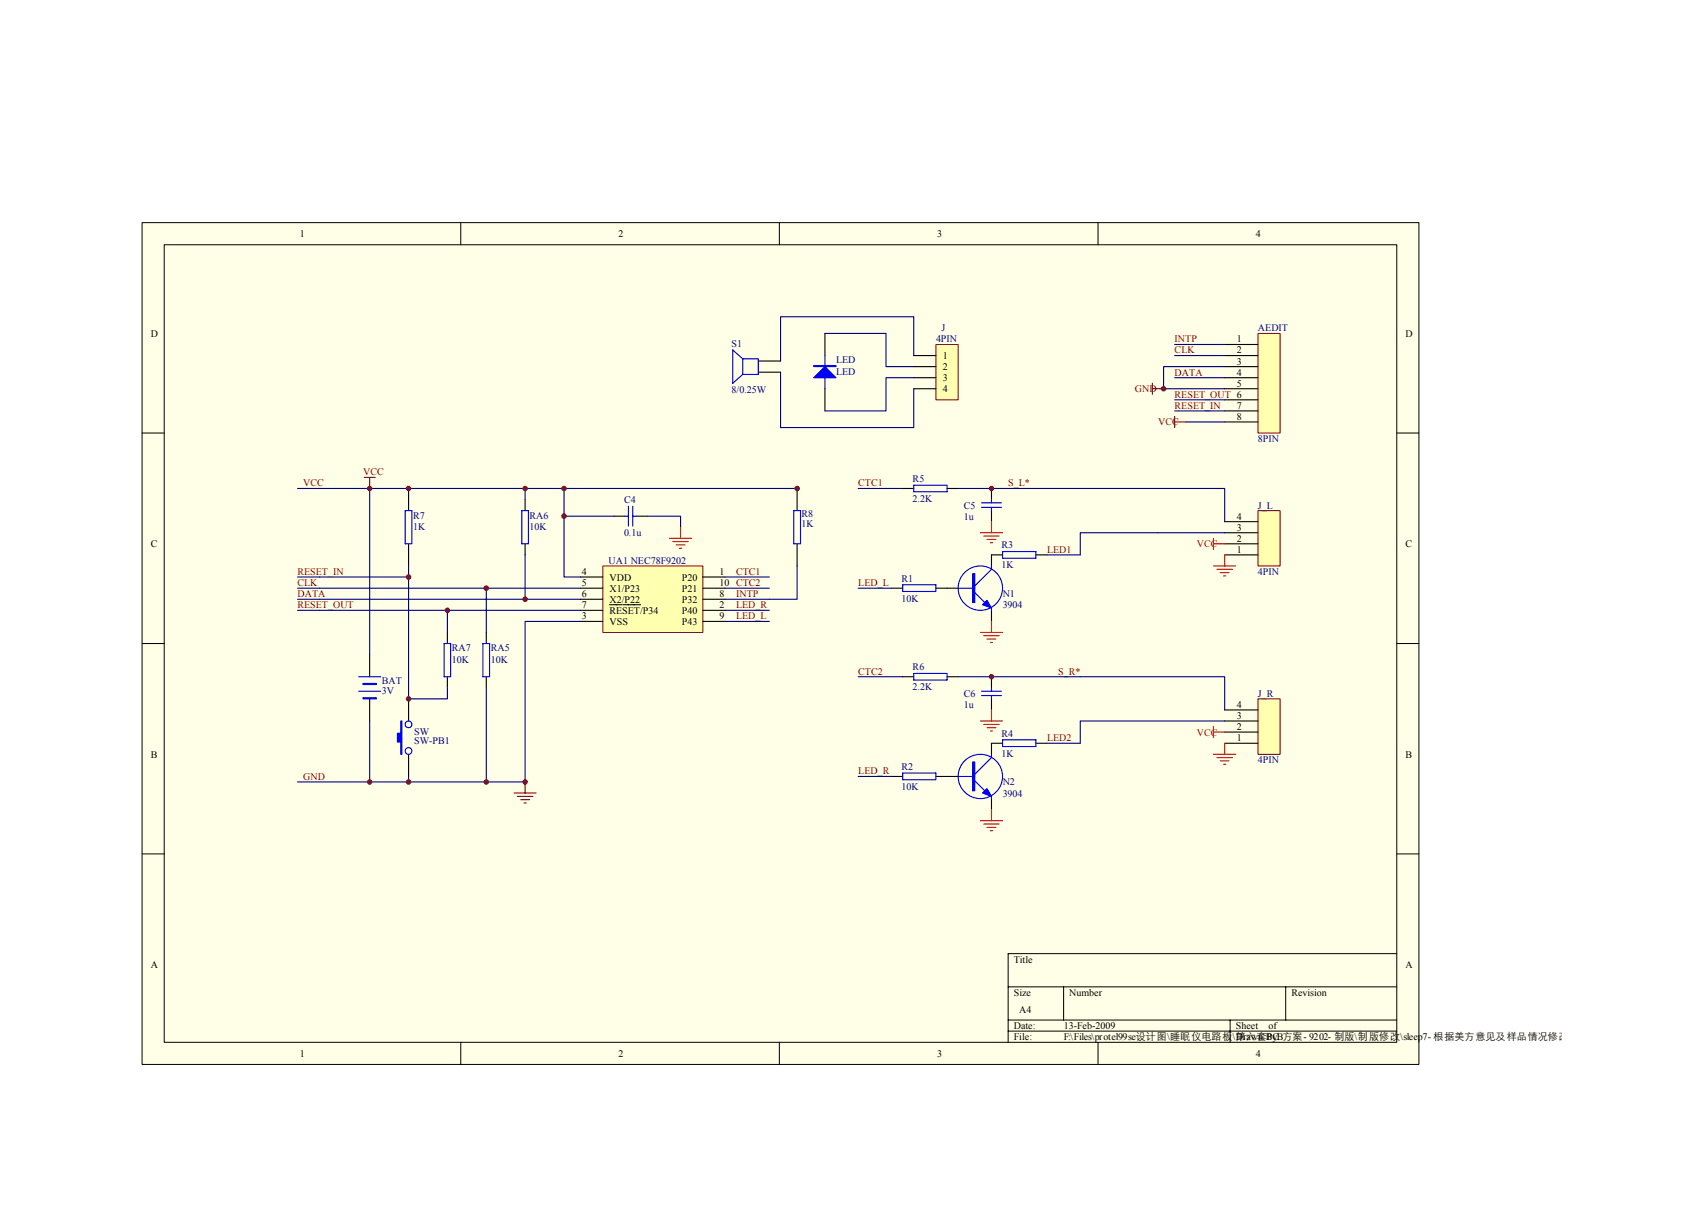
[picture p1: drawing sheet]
<svg xmlns="http://www.w3.org/2000/svg" width="297mm" height="210mm" viewBox="0 0 297 210" stroke-linecap="round" stroke-linejoin="round" font-family="sans-serif">
<path d="M24.7 38.7h222.2v146.6h-222.2z" fill="#ffffe8"/>
<g fill="none" stroke="#000" stroke-width=".17">
<path d="M24.7 38.7h222.2v146.6h-222.2zM80.2 38.7v3.9M135.6 38.7v3.9M191.1 38.7v3.9M28.6 42.6h214.5v138.8h-214.5zM24.7 75.4h3.9M243.1 75.4h3.8M24.7 112h3.9M243.1 112h3.8M24.7 148.6h3.9M243.1 148.6h3.8M175.4 171.8h67.7"/>
<path d="M175.4 177.5h67.7M175.4 179.5h67.7M185.1 171.8v5.7M214.1 177.5v3.9M223.7 171.8v5.7M243.1 166h-67.7v15.4M80.2 181.4v3.9M135.6 181.4v3.9M191.1 181.4v3.9"/>
</g>
<g fill="none" stroke="#000" stroke-width=".19">
<path d="M91.4 86.9v2M91.4 94.7v1.9M157.1 85h1.9M164.8 85h1.9M172.5 96.6h2M172.5 85v1.9M172.5 88.9v1.9M180.3 96.6h1.9M77.9 110.1v1.9M77.9 117.8v1.9M84.6 110.1v1.9M84.6 117.8v1.9"/>
<path d="M157.1 117.8h1.9M164.8 117.8h1.9M172.5 117.8v1.9M172.5 129.4h2M172.5 121.6v2M180.3 129.4h1.9"/>
</g>
<g fill="none" stroke="#00f" stroke-width=".19">
<path d="M90.8 88.9h1.1v5.8h-1.1zM159 84.4h5.8v1.2h-5.8zM170.8 88.3h3.5M170.8 87.5h3.5M172.5 86.9v.6M172.5 88.3v.6M174.5 96h5.8v1.2h-5.8zM77.3 112h1.1v5.8h-1.1zM84 112h1.2v5.8h-1.2zM159 117.2h5.8v1.2h-5.8zM172.5 119.7v.6M170.8 121.1h3.5"/>
<path d="M170.8 120.3h3.5M172.5 121.1v.5M174.5 128.8h5.8v1.1h-5.8z"/>
</g>
<path d="M170.6 92.7h3.9M171.2 93.3h2.7M171.7 93.9h1.6M172.3 94.5h.4M172.5 90.8v1.9M170.6 125.5h3.9M171.2 126.1h2.7M171.7 126.7h1.6M172.3 127.2h.4M172.5 123.6v1.9" fill="none" stroke="#f00" stroke-width=".19"/>
<path d="M149.3 85h7.8M166.7 85h21.3M182.2 96.6h5.8M149.3 117.8h7.8M166.7 117.8h21.3M182.2 129.4h5.8" fill="none" stroke="#000080" stroke-width=".19"/>
<path d="M218.9 88.9h3.9v9.6h-3.9z" fill-rule="evenodd" fill="#ffffb0" stroke="#800000" stroke-width=".17"/>
<path d="M213.1 96.6h5.8M213.1 94.7h5.8M213.1 92.7h5.8M213.1 90.8h5.8" fill="none" stroke="#000" stroke-width=".19"/>
<path d="M218.9 121.6h3.9v9.7h-3.9z" fill-rule="evenodd" fill="#ffffb0" stroke="#800000" stroke-width=".17"/>
<path d="M172.5 96.6v1.9M155.1 102.4h2M162.9 102.4h3.8M172.5 106.2v2M155.1 135.1h2M162.9 135.1h3.8M172.5 129.4v1.9M172.5 139v1.9M213.1 129.4h5.8M213.1 127.4h5.8M213.1 125.5h5.8M213.1 123.6h5.8" fill="none" stroke="#000" stroke-width=".19"/>
<path d="M188 85h25.1v5.8M201.5 92.7h-13.5v3.9M149.3 102.4h5.8M188 117.8h25.1v5.8M149.3 135.1h5.8M213.1 125.5h-25.1v3.9" fill="none" stroke="#000080" stroke-width=".19"/>
<g fill="none" stroke="#f00" stroke-width=".19">
<path d="M211.2 93.7v1.9M211.2 94.7h1.9M211.2 98.5h3.8M211.8 99.1h2.7M212.3 99.7h1.6M213.1 96.6v1.9M170.6 110.1h3.9M171.2 110.7h2.7M171.7 111.2h1.6M172.3 111.8h.4M172.5 108.2v1.9M212.9 100.2h.4"/>
<path d="M170.6 142.8h3.9M171.2 143.4h2.7M171.7 144h1.6M172.3 144.6h.4M172.5 140.9v1.9"/>
</g>
<g fill="none" stroke="#00f" stroke-width=".19">
<path d="M172.5 98.5v.6l-2.9 2.9M157.1 101.8h5.8v1.1h-5.8zM166.7 102.4h2.9M169.6 103.1l1.8 1.8M172.5 105.8v.4M157.1 134.5h5.8v1.2h-5.8zM166.7 135.1h2.9M169.6 135.9l1.8 1.7M172.5 131.3v.6l-2.9 2.9M172.5 138.6v.4"/>
<circle cx="170.6" cy="102.4" r="3.9"/>
<circle cx="170.6" cy="135.1" r="3.9"/>
</g>
<g fill="#00f" stroke="#00f" stroke-width=".19">
<path d="M171.7 104.5l.8 1.3-1.5-.5z"/>
<path d="M171.7 137.3l.8 1.3-1.5-.6z"/>
<path d="M169.2 99.9h.4v5h-.4z" fill-rule="evenodd"/>
<path d="M169.2 132.6h.4v5h-.4z" fill-rule="evenodd"/>
</g>
<path d="M89.5 138h3.8M90 138.6h2.7M90.6 139.2h1.6M91.2 139.8h.4M91.4 136.1v1.9" fill="none" stroke="#800000" stroke-width=".19"/>
<path d="M218.9 58h3.9v17.4h-3.9z" fill-rule="evenodd" fill="#ffffb0" stroke="#800000" stroke-width=".17"/>
<path d="M213.1 60h5.8M213.1 61.9h5.8M213.1 63.8h5.8M213.1 65.7h5.8M213.1 67.7h5.8M213.1 69.6h5.8M213.1 71.5h5.8M213.1 73.4h5.8" fill="none" stroke="#000" stroke-width=".19"/>
<path d="M200.5 66.7v1.9M200.5 67.7h2" fill="none" stroke="#800000" stroke-width=".19"/>
<path d="M205.4 67.7h7.7M201.5 92.7h11.6" fill="none" stroke="#000080" stroke-width=".19"/>
<path d="M211.2 126.5v1.9M211.2 127.4h1.9" fill="none" stroke="#f00" stroke-width=".19"/>
<path d="M104.9 98.5h17.4v11.6h-17.4z" fill-rule="evenodd" fill="#ffffb0" stroke="#800000" stroke-width=".17"/>
<g fill="none" stroke="#000" stroke-width=".19">
<path d="M71.1 85v3.9M71.1 94.7v3.8M106.8 89.8h2M110.7 89.8h1.9M138.7 85v3.9M138.7 94.7v3.8M64.3 113.9v3.9M101 100.4h3.9M101 102.4h3.9M101 104.3h3.9M101 108.2h3.9M101 106.2h3.9"/>
<path d="M106.1 105.3h2.1M108.4 105.3h3.1M122.3 100.4h3.9M122.3 102.4h3.9M122.3 104.3h3.9M122.3 108.2h3.9M122.3 106.2h3.9M64.3 121.6v3.9M71.1 121.6v3.9M71.1 131.3v3.8"/>
</g>
<g fill="none" stroke="#000080" stroke-width=".19">
<path d="M204.4 60h8.7M204.4 61.9h8.7M204.4 69.6h8.7M204.4 71.5h8.7M204.4 65.7h8.7M206.3 73.4h6.8M213.1 63.8h-10.6v3.9h2.9M51.8 85h39.6v1.9M64.3 85v28.9M71.1 98.5v23.1h6.8v-1.9M91.4 85h6.7v15.4h2.9M91.4 96.6v7.7"/>
<path d="M98.1 85h40.6M98.1 89.8h8.7M112.6 89.8h5.8v2M138.7 98.5v5.8h-12.5M51.8 100.4h19.3M51.8 102.4h49.2M51.8 106.2h49.2M51.8 104.3h49.2M77.9 106.2v3.9M84.6 119.7v16.4h-13.5M84.6 102.4v7.7M101 108.2h-9.6v27.9h-6.8"/>
<path d="M126.2 100.4h7.7M126.2 102.4h7.7M126.2 106.2h7.7M126.2 108.2h7.7M51.8 136.1h19.3M64.3 125.5v10.6M71.1 135.1v1"/>
</g>
<g fill="none" stroke="#00f" stroke-width=".19">
<path d="M70.5 88.9h1.2v5.8h-1.2zM108.8 89.8h.5M109.3 88.1v3.5M110.1 89.8h.6M110.1 88.1v3.5M138.1 88.9h1.2v5.8h-1.2zM62.4 117.8h3.9M62.4 120.3h3.9"/>
<circle cx="71.1" cy="126.1" r=".58"/>
<circle cx="71.1" cy="130.7" r=".58"/>
</g>
<g fill="#800000" stroke="#800000" stroke-width=".17">
<circle cx="172.5" cy="85" r=".38"/>
<circle cx="172.5" cy="117.8" r=".38"/>
<circle cx="84.6" cy="102.4" r=".39"/>
<circle cx="71.1" cy="100.4" r=".39"/>
<circle cx="91.4" cy="104.3" r=".39"/>
<circle cx="91.4" cy="85" r=".38"/>
<circle cx="77.8" cy="106.2" r=".39"/>
<circle cx="98.1" cy="89.8" r=".39"/>
<circle cx="98.1" cy="85" r=".39"/>
<circle cx="84.6" cy="136.1" r=".39"/>
<circle cx="138.7" cy="85" r=".39"/>
<circle cx="71.1" cy="85" r=".38"/>
<circle cx="202.5" cy="67.7" r=".38"/>
<circle cx="91.4" cy="136.1" r=".39"/>
<circle cx="64.3" cy="85" r=".38"/>
<circle cx="64.3" cy="136.1" r=".39"/>
<circle cx="71.1" cy="136.1" r=".39"/>
<circle cx="71.1" cy="121.6" r=".38"/>
</g>
<path d="M116.5 93.7h3.9M117.1 94.3h2.7M117.6 94.8h1.6M118.2 95.4h.4M118.4 91.8v1.9M211.2 131.3h3.8M211.8 131.9h2.7M212.3 132.4h1.6M212.9 133h.4M213.1 129.4v1.9" fill="none" stroke="#f00" stroke-width=".19"/>
<path d="M204.4 72.5v1.9M204.4 73.4h1.9M63.4 83.1h1.9M64.3 83.1v1.9" fill="none" stroke="#800000" stroke-width=".19"/>
<g fill="#00f" stroke="#00f" stroke-width=".19">
<path d="M63.2 118.9h2.3v.2h-2.3z" fill-rule="evenodd"/>
<path d="M63.2 121.4h2.3v.2h-2.3z" fill-rule="evenodd"/>
<path d="M69.7 125.5h.2v5.8h-.2v-2.1h-.5v-1.6h.5z" fill-rule="evenodd"/>
</g>
<path d="M162.9 60h3.8v9.6h-3.8z" fill-rule="evenodd" fill="#ffffb0" stroke="#800000" stroke-width=".17"/>
<path d="M143.6 58v3.9M132 64.8h3.8M132 62.8h3.8M143.6 67.7v3.8M159 61.9h3.9M159 63.8h3.9M159 65.7h3.9M159 67.7h3.9" fill="none" stroke="#000" stroke-width=".19"/>
<path d="M129.2 62.5h2.8v2.7h-2.8M129.2 62.5l-1.7-1.6v5.8l1.7-1.5M129.2 62.5v2.7M143.6 61.9v5.8" fill="none" stroke="#00f" stroke-width=".19"/>
<g fill="#00f" stroke="#00f" stroke-width=".19">
<path d="M141.6 65.7l2-1.9 1.9 1.9z"/>
<path d="M141.6 63.6h3.9v.2h-3.9z" fill-rule="evenodd"/>
</g>
<path d="M143.6 58h10.6v5.8h4.8M135.8 64.8v9.6h23.2v-6.7M159 61.9v-6.8h-23.2v7.7M159 65.7h-4.8v5.8h-10.6" fill="none" stroke="#000080" stroke-width=".19"/>
<g font-size="1.7">
<text x="52.2" y="41.3">1</text>
<text x="107.6" y="41.3">2</text>
<text x="163.1" y="41.3">3</text>
<text x="218.5" y="41.3">4</text>
<text x="26.3" y="58.6">D</text>
<text x="215.2" y="59.6">1</text>
<text x="244.6" y="58.6">D</text>
<text x="164" y="62.5">1</text>
<text x="164" y="64.4">2</text>
<text x="215.2" y="61.5">2</text>
<text x="215.2" y="63.5">3</text>
<text x="215.2" y="65.4">4</text>
<text x="164" y="66.4">3</text>
<text x="164" y="68.3">4</text>
<text x="215.2" y="67.3">5</text>
<text x="215.2" y="71.2">7</text>
<text x="215.2" y="73.1">8</text>
<text x="26.3" y="95.3">C</text>
<text x="215.2" y="94.3">2</text>
<text x="215.2" y="92.4">3</text>
<text x="215.2" y="90.5">4</text>
<text x="244.6" y="95.3">C</text>
<text x="101.2" y="100.1">4</text>
<text x="106.1" y="101">VDD</text>
<text x="118.6" y="101">P20</text>
<text x="125.2" y="100.1">1</text>
<text x="215.2" y="96.2">1</text>
<text x="101.2" y="102">5</text>
<text x="101.2" y="103.9">6</text>
<text x="101.2" y="107.8">3</text>
<text x="101.2" y="105.9">7</text>
<text x="106.1" y="103">X1/P23</text>
<text x="106.1" y="104.9">X2/P22</text>
<text x="106.1" y="106.8">RESET/P34</text>
<text x="118.6" y="106.8">P40</text>
<text x="118.6" y="104.9">P32</text>
<text x="118.6" y="103">P21</text>
<text x="125.2" y="105.9">2</text>
<text x="125.2" y="103.9">8</text>
<text x="125.2" y="107.8">9</text>
<text x="125.2" y="102">10 CTC2</text>
<text x="106.1" y="108.8">VSS</text>
<text x="118.6" y="108.8">P43</text>
<text x="215.2" y="125.2">3</text>
<text x="215.2" y="123.2">4</text>
<text x="26.3" y="131.9">B</text>
<text x="215.2" y="129">1</text>
<text x="215.2" y="127.1">2</text>
<text x="244.6" y="131.9">B</text>
<text x="176.4" y="167.5">Title</text>
<text x="26.3" y="168.5">A</text>
<text x="176.4" y="173.3">Size</text>
<text x="186.1" y="173.3">Number</text>
<text x="224.7" y="173.3">Revision</text>
<text x="244.6" y="168.5">A</text>
<text x="176.4" y="179.1">Date:</text>
<text x="177.4" y="176.2">A4</text>
<text x="185.1" y="179.1">13-Feb-2009</text>
<text x="215.1" y="179.1">Sheet</text>
<text x="220.7" y="179.1">of</text>
<text x="52.2" y="184">1</text>
<text x="107.6" y="184">2</text>
<text x="163.1" y="184">3</text>
<text x="176.4" y="181.1">File:</text>
<text x="185.1" y="181.1">F:\Files\protel99se设计图 睡眠仪电路板 第六套PCB方案- 9202- 制版 制版修改\sleep7- 根据美方意见及样品情况修改</text>
<text x="203.1" y="181.1">\</text>
<text x="214.5" y="181.1">\Drawn By:</text>
<text x="218.5" y="184">4</text>
<text x="235.7" y="181.1">\</text>
</g>
<g font-size="1.7" fill="#000080">
<text x="162.9" y="59.6">4PIN</text>
<text x="163.9" y="57.7">J</text>
<text x="218.9" y="57.7">AEDIT</text>
<text x="127.3" y="60.4">S1</text>
<text x="145.5" y="63.3">LED</text>
<text x="145.5" y="65.2">LED</text>
<text x="127.3" y="68.5">8/0.25W</text>
<text x="218.9" y="77">8PIN</text>
<text x="158.8" y="83.9">R5</text>
<text x="108.6" y="87.6">C4</text>
<text x="158.8" y="87.4">2.2K</text>
<text x="167.7" y="88.5">C5</text>
<text x="218.9" y="88.5">J_L</text>
<text x="71.9" y="90.2">R7</text>
<text x="71.9" y="92.2">1K</text>
<text x="92.2" y="90.2">RA6</text>
<text x="92.2" y="92.2">10K</text>
<text x="108.6" y="93.3">0.1u</text>
<text x="139.5" y="90.1">R8</text>
<text x="139.5" y="91.8">1K</text>
<text x="167.7" y="90.5">1u</text>
<text x="174.3" y="95.5">R3</text>
<text x="105.9" y="98.2">UA1 NEC78F9202</text>
<text x="156.9" y="101.3">R1</text>
<text x="174.3" y="98.9">1K</text>
<text x="218.9" y="100.1">4PIN</text>
<text x="156.9" y="104.7">10K</text>
<text x="174.5" y="103.9">N1</text>
<text x="174.5" y="105.9">3904</text>
<text x="78.6" y="113.4">RA7</text>
<text x="85.4" y="113.4">RA5</text>
<text x="66.5" y="119">BAT</text>
<text x="78.6" y="115.3">10K</text>
<text x="85.4" y="115.3">10K</text>
<text x="158.8" y="116.7">R6</text>
<text x="66.5" y="120.7">3V</text>
<text x="158.8" y="120.1">2.2K</text>
<text x="167.7" y="121.3">C6</text>
<text x="167.7" y="123.2">1u</text>
<text x="218.9" y="121.3">J_R</text>
<text x="72.1" y="127.8">SW</text>
<text x="72.1" y="129.6">SW-PB1</text>
<text x="174.3" y="128.2">R4</text>
<text x="174.3" y="131.7">1K</text>
<text x="156.9" y="134">R2</text>
<text x="156.9" y="137.5">10K</text>
<text x="174.5" y="136.7">N2</text>
<text x="218.9" y="132.9">4PIN</text>
<text x="174.5" y="138.6">3904</text>
</g>
<g font-size="1.7" fill="#800000">
<text x="204.4" y="59.6">INTP</text>
<text x="204.4" y="61.5">CLK</text>
<text x="204.4" y="65.4">DATA</text>
<text x="197.5" y="68.3">GND</text>
<text x="204.4" y="69.3">RESET_OUT 6</text>
<text x="204.4" y="71.2">RESET_IN</text>
<text x="201.5" y="74.1">VCC</text>
<text x="63.2" y="82.7">VCC</text>
<text x="52.7" y="84.7">VCC</text>
<text x="149.4" y="84.7">CTC1</text>
<text x="175.4" y="84.7">S_L*</text>
<text x="51.8" y="100.1">RESET_IN</text>
<text x="128.1" y="100.1">CTC1</text>
<text x="182.2" y="96.2">LED1</text>
<text x="51.8" y="105.9">RESET_OUT</text>
<text x="51.8" y="102">CLK</text>
<text x="51.8" y="103.9">DATA</text>
<text x="128.1" y="107.8">LED_L</text>
<text x="128.1" y="105.9">LED_R</text>
<text x="128.1" y="103.9">INTP</text>
<text x="149.4" y="102">LED_L</text>
<text x="149.4" y="117.4">CTC2</text>
<text x="184.1" y="117.4">S_R*</text>
<text x="182.2" y="129">LED2</text>
<text x="52.7" y="135.8">GND</text>
<text x="149.4" y="134.8">LED_R</text>
</g>
<g font-size="1.7" fill="#f00">
<text x="208.3" y="95.3">VCC</text>
<text x="208.3" y="128">VCC</text>
</g>
</svg>
